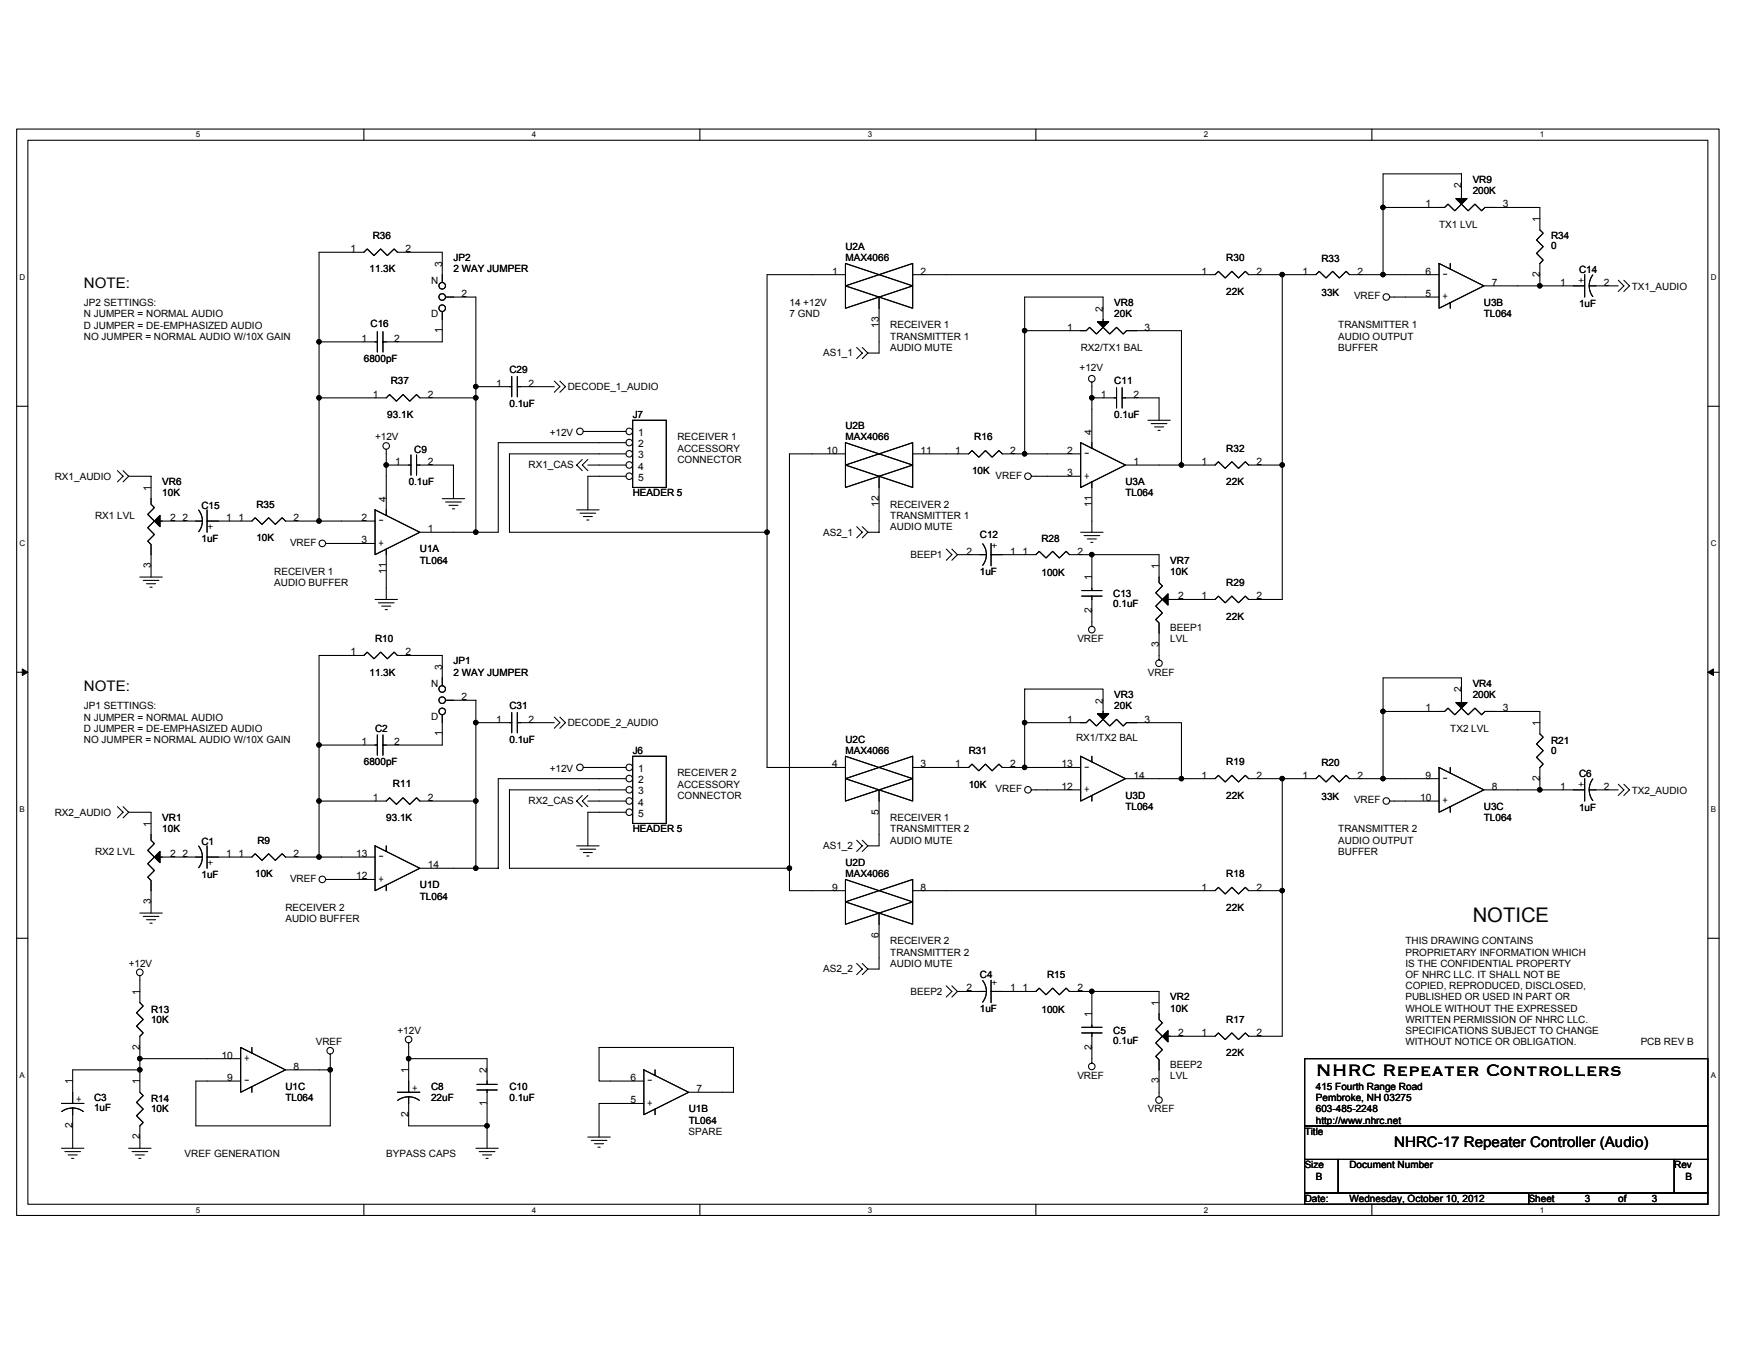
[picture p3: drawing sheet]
<svg xmlns="http://www.w3.org/2000/svg" width="279mm" height="216mm" viewBox="0 0 279 216" stroke-linecap="round" stroke-linejoin="round" font-family="sans-serif">
<path d="M2.6 20.5h270.3v172.5h-270.3zM4.4 22.3h266.7v168.9h-266.7z" fill="none" stroke="#000" stroke-width=".17"/>
<g fill="#fff">
<path d="M31.1 20.7h.7v1.4h-.7z"/>
<path d="M31.1 191.4h.7v1.4h-.7z"/>
</g>
<path d="M57.8 20.5v1.8M57.8 191.2v1.8" fill="none" stroke="#000" stroke-width=".17"/>
<g fill="#fff">
<path d="M84.4 20.7h.7v1.4h-.7z"/>
<path d="M84.4 191.4h.7v1.4h-.7z"/>
</g>
<path d="M111.1 20.5v1.8M111.1 191.2v1.8" fill="none" stroke="#000" stroke-width=".17"/>
<g fill="#fff">
<path d="M137.8 20.7h.7v1.4h-.7z"/>
<path d="M137.8 191.4h.7v1.4h-.7z"/>
</g>
<path d="M164.4 20.5v1.8M164.4 191.2v1.8" fill="none" stroke="#000" stroke-width=".17"/>
<g fill="#fff">
<path d="M191.1 20.7h.7v1.4h-.7z"/>
<path d="M191.1 191.4h.7v1.4h-.7z"/>
</g>
<path d="M217.8 20.5v1.8M217.8 191.2v1.8" fill="none" stroke="#000" stroke-width=".17"/>
<g fill="#fff">
<path d="M244.5 20.7h.7v1.4h-.7z"/>
<path d="M244.5 191.4h.7v1.4h-.7z"/>
<path d="M3.1 43.4h.9v1.4h-.9z"/>
<path d="M271.6 43.4h.9v1.4h-.9z"/>
<path d="M3.1 85.6h.9v1.4h-.9z"/>
<path d="M271.6 85.6h.9v1.4h-.9z"/>
</g>
<path d="M2.6 64.5h1.8M271.1 64.5h1.8" fill="none" stroke="#000" stroke-width=".17"/>
<g fill="#fff">
<path d="M3.1 127.8h.8v1.4h-.8z"/>
<path d="M271.6 127.8h.8v1.4h-.8z"/>
</g>
<path d="M2.6 106.7h1.8M271.1 106.7h1.8" fill="none" stroke="#000" stroke-width=".17"/>
<path d="M3.5 106.2l.9 .5-.9 .5zM271.1 106.7l.9-.5v1z" fill="#000" stroke="#000" stroke-width=".16"/>
<g fill="#fff">
<path d="M3.1 170.1h.8v1.4h-.8z"/>
<path d="M271.5 170.1h.9v1.4h-.9z"/>
</g>
<g fill="none" stroke="#000" stroke-width=".17">
<path d="M219.6 32.9h7.1M232 29.4v-1.8h-12.4v16M239.1 32.9h5.4v3.6l.5 .5-1.1 1.1 1.1 1.1-1.1 1 1.1 1.1-.5 .5v3.6M50.7 54.3h7.1M56 40h-5.3v42.7M64.9 40h5.3v1.8M70.2 52.5v1.8h-7.1M73.8 47.2h1.7v37.3M81.2 59.8v3.2M82.1 59.8v3.2M134.2 41.8l10.7 3.6-10.7 3.5zM134.2 45.4l10.7-3.6v7.1z"/>
<path d="M134.2 43.6h-12.4v78.2h12.4M136 55.2l.9 .8-.9 .9M136.9 55.2l.9 .8M137.8 56l-.9 .9M139.6 47.2v8.8h-1.8M144.9 43.6h46.2M162.7 52.5h9.7l.6-.5 1.1 1 1-1 1.1 1 1-1 1.1 1 .5-.5h8.8v21.3M175.1 51.1v-3.9h-12.4v24.9M200 43.6h8.9l.5-.5 1.1 1 1.1-1 1 1 1.1-1 .5 .5h14.3M203.6 43.6v51.6h-3.6M220.6 47.2h7.9M228.5 41.8l7.1 3.6-7.1 3.5z"/>
<path d="M230.2 41.8v.9M230.2 48v.9M235.6 45.4h16M251.6 43.6v3.6M252.3 45.4h4.6M252.9 43.6a2.86 2.86 0 0 0 0 3.5M256.9 44.5l.9 .9-.9 .9M257.8 44.5l.9 .9-.9 .9M18.6 74.7l.9 .9-.9 .9M19.5 74.7l.9 .9M20.4 75.6l-.9 .9M20.4 75.6h3.6v1.8"/>
<path d="M50.7 63.2h8.8M61.3 73.8h3.9M61.3 71.3v4.3M65.2 72.2v3.2M66.1 73.8h5.9v5.4M66.1 72.2v3.2M68.4 63.2h7.1M70.2 79.2h3.6M70.7 79.7h2.5M75.5 61.4h5.7M82.1 61.4h5.9M88 60.5l.9 .9-.9 .9"/>
<path d="M88.9 60.5l.9 .9-.9 .9M92.4 72.9l-.9 .9 .9 .9M92.6 68.5h2.5M93.3 72.9l-.9 .9 .9 .9M93.3 73.8h1.8M95.1 70.3h-16v14.2h-7.1M95.1 72.1h-14.2v12.4h40.9M95.1 75.6h-1.8v5.3M128.9 72.1h-3.6v69.3h3.6M150.2 72.1h1.8M160.9 72.1h5.3M163.7 75.6h2.5"/>
<path d="M173.3 60.7v4.2M173.3 63.2h1.8M180.4 63.2h3.6v3.5M182.2 66.7h3.6M182.8 67.2h2.5M183.3 67.8h1.4M183.8 68.3h.4M184 73.8h7.1M200 73.8h3.6M22.2 91.6h3.6M22.7 92.1h2.5M23.3 92.7h1.4"/>
<path d="M23.8 93.2h.4M24 89.8v1.8M27.5 82.7h1.8M36.4 82.7h3.6l.5-.5 1.1 1 1.1-1 1 1 1.1-1 .5 .5h8.9M51.7 86.3h2.5M59.5 95.2h3.6M60.1 95.7h2.5M60.6 96.2h1.4M61.2 96.8h.3M61.3 93.4v1.8M71.3 80.2h1.4M71.8 80.8h.4"/>
<path d="M91.5 80.9h3.6M92.1 81.5h2.5M92.6 82h1.4M93.2 82.5h.3M136 83.6l.9 .9-.9 .9M136.9 83.6l.9 .9M137.8 84.5l-.9 .9M139.6 82.7v1.8h-1.8M150.2 87.2l.9 .9-.9 .8M151.1 87.2l.9 .9M152 88.1l-.9 .8M152 88.1h4.6"/>
<path d="M156 86.3a2.78 2.78 0 0 1 0 3.4M157.3 88.1h7.1l.6-.6 1.1 1.1 1-1.1 1.1 1.1 1-1.1 .6 .6h14.2v1.7M157.3 86.3v3.5M171.6 84.5h3.5M171.7 94.6h3.2M171.7 93.7h3.2M172.1 85h2.5M172.6 85.6h1.5M173.2 86.1h.3M173.3 82.7v1.8M173.3 88.1v5.6M173.3 94.6v4.8"/>
<path d="M187.6 95.2h3.5M50.7 118.3h7.1M56 104.1h-5.3v32M64.9 104.1h5.3v1.7M70.2 116.5v1.8h-7.1M73.8 111.2h1.7v26.6M75.5 114.7h3.6M84.4 114.7h3.6M88 113.8l.9 .9-.9 .9M88.9 113.8l.9 .9-.9 .9M162.7 114.7h7.1M175.1 111.2v-1.8h-12.4v12.4"/>
<path d="M182.2 114.7h5.4v8.9h3.5M184 102.3v2.5M219.6 112.9h7.1M232 109.4v-1.8h-12.4v16M239.1 112.9h5.4v1.8M18.6 128.1l.9 .8-.9 .9M19.5 128.1l.9 .8M20.4 128.9l-.9 .9M20.4 128.9h3.6v1.8M27.5 136.1h1.8M36.4 136.1h1.8M47.1 136.1h12.4"/>
<path d="M50.7 127.2h8.8M51.7 139.6h7.8M59.5 134.3l7.2 3.5-7.2 3.6zM61.3 134.3v.9M68.4 127.2h7.1M91.5 134.3h3.6M92.1 134.8h2.5M92.4 126.3l-.9 .9 .9 .9M92.6 121.8h2.5M92.6 135.3h1.4M93.2 135.9h.3M93.3 126.3l-.9 .9 .9 .9"/>
<path d="M93.3 127.2h1.8M95.1 125.4h-14.2v12.4h44.4M95.1 123.6h-16v14.2h-12.4M95.1 128.9h-1.8v5.4M100.4 120.1h5.4v10.6h-5.4zM134.2 120.1l10.7 3.5-10.7 3.6zM134.2 123.6l10.7-3.5v7.1zM136 133.4l.9 .9-.9 .9M136.9 133.4l.9 .9M137.8 134.3l-.9 .9M139.6 125.4v8.9h-1.8M144.9 121.8h7.1"/>
<path d="M160.9 121.8h10.7M163.7 125.4h7.9M171.6 120.1l7.1 3.5-7.1 3.6zM173.3 120.1v.8M173.3 126.3v.9M178.7 123.6h8.9M200 123.6h8.9l.5-.5 1.1 1 1.1-1 1 1 1.1-1 .5 .5h14.3M203.6 123.6v40.9h-3.6M220.6 127.2h7.9M228.5 121.8l7.1 3.6-7.1 3.5zM230.2 121.8v.9M230.2 128.1v.8"/>
<path d="M235.6 125.4h12.4M244.5 123.6v1.8M255.1 125.4h1.8M256.9 124.5l.9 .9-.9 .9M257.8 124.5l.9 .9-.9 .9M2.6 148.9h1.8M22.2 154.9v2.5M22.2 144.9h3.6M22.7 145.5h2.5M23.3 146h1.4M23.8 146.6h.4M24 143.2v1.7"/>
<path d="M61.3 140.5v.9M136 153l.9 .8-.9 .9M136.9 153l.9 .8M137.8 153.8l-.9 .9M139.6 152.1v1.7h-1.8M150.2 156.5l.9 .9-.9 .9M150.2 141.4h40.9M151.1 156.5l.9 .9M152 157.4l-.9 .9M152 157.4h1.8M160.9 157.4h1.8M171.6 157.4h12.4v4.4l.5 .6-1 1 1 1.1-1 1.1 1 1-1 1.1 .5 .5v5.9"/>
<path d="M173.3 157.4v3.6M200 141.4h3.6M271.1 148.9h1.8M9.8 175.2h3.5M9.8 176.5a2.86 2.86 0 0 1 3.4 0M11.5 175.9v6.4M22.2 166.3v7.1l.5 .5-1 1.1 1 1.1-1 1 1 1.1-.5 .5v3.6M22.2 169.8h-10.7v5.4M22.2 168.1h10.7M50.7 169.8h1.7v8.9h-21.3v-7.1h1.8M52.4 167.3v2.5M64.9 168.1h12.4v4"/>
<path d="M64.9 165.6v4.2M64.9 177v1.7h12.4M75.7 172.1h3.2M75.7 173h3.2M77.3 173v9.3M96.9 171.6h-1.8v-5.3h21.3v7.1h-1.7M96.9 175.2h-1.8v5.3M173.3 166.3v2.5M185.4 164.5h5.7M207.1 168.1h64v10.6h-64zM207.1 178.7h64v5.4h-64zM9.8 182.3h3.5"/>
<path d="M10.3 182.8h2.5M10.8 183.3h1.5M11.4 183.9h.3M20.4 182.3h3.6M21 182.8h2.5M21.5 183.3h1.4M22 183.9h.4M75.5 182.3h3.6M76.1 182.8h2.5M76.6 183.3h1.4M77.2 183.9h.3M93.3 180.5h3.6"/>
<path d="M93.9 181h2.5M94.4 181.6h1.4M94.9 182.1h.4M207.1 184.1h5.3v5.3h-5.3zM207.1 189.4h35.6v1.8h-35.6zM212.4 184.1h53.4v5.3h-53.4zM242.7 189.4h28.4v1.8h-28.4zM265.8 184.1h5.3v5.3h-5.3z"/>
<circle cx="220.1" cy="47.1" r=".52"/>
<circle cx="61.3" cy="70.8" r=".52"/>
<circle cx="92.1" cy="68.5" r=".52"/>
<circle cx="163.2" cy="75.6" r=".52"/>
<circle cx="173.3" cy="60.1" r=".52"/>
<circle cx="51.2" cy="86.3" r=".52"/>
<circle cx="173.3" cy="100" r=".52"/>
<circle cx="184" cy="105.3" r=".52"/>
<circle cx="51.2" cy="139.6" r=".52"/>
<circle cx="92.1" cy="121.8" r=".52"/>
<circle cx="163.2" cy="125.4" r=".52"/>
<circle cx="220.1" cy="127.2" r=".52"/>
<circle cx="22.2" cy="154.4" r=".52"/>
<circle cx="52.4" cy="166.8" r=".52"/>
<circle cx="64.9" cy="165" r=".52"/>
<circle cx="173.3" cy="169.3" r=".52"/>
<circle cx="184" cy="174.6" r=".52"/>
</g>
<g fill="#000" stroke="#000" stroke-width=".17">
<path d="M174.2 51.1h1.8l-.9 .9z" fill-rule="evenodd"/>
<path d="M174.2 51.1h1.8l-.9 .9z" fill-rule="evenodd"/>
<path d="M185.4 163.6v1.8l-.9-.9z" fill-rule="evenodd"/>
<path d="M185.4 163.6v1.8l-.9-.9z" fill-rule="evenodd"/>
<circle cx="219.5" cy="32.9" r=".35"/>
<circle cx="50.6" cy="54.3" r=".35"/>
<circle cx="162.7" cy="52.5" r=".35"/>
<circle cx="203.5" cy="43.6" r=".35"/>
<circle cx="219.5" cy="43.6" r=".35"/>
<circle cx="244.4" cy="45.4" r=".35"/>
<circle cx="50.6" cy="63.1" r=".35"/>
<circle cx="61.3" cy="73.8" r=".35"/>
<circle cx="75.5" cy="61.4" r=".35"/>
<circle cx="75.5" cy="63.1" r=".35"/>
<circle cx="162.7" cy="72" r=".35"/>
<circle cx="173.3" cy="63.1" r=".35"/>
<circle cx="187.5" cy="73.8" r=".35"/>
<circle cx="203.5" cy="73.8" r=".35"/>
<circle cx="50.6" cy="82.7" r=".35"/>
<circle cx="75.5" cy="84.5" r=".35"/>
<circle cx="121.8" cy="84.5" r=".35"/>
<circle cx="173.3" cy="88" r=".35"/>
<circle cx="50.6" cy="118.3" r=".35"/>
<circle cx="75.5" cy="114.7" r=".35"/>
<circle cx="162.7" cy="114.7" r=".35"/>
<circle cx="219.5" cy="112.9" r=".35"/>
<circle cx="50.6" cy="136" r=".35"/>
<circle cx="50.6" cy="127.2" r=".35"/>
<circle cx="75.5" cy="127.2" r=".35"/>
<circle cx="75.5" cy="137.8" r=".35"/>
<circle cx="125.3" cy="137.8" r=".35"/>
<circle cx="162.7" cy="121.8" r=".35"/>
<circle cx="187.5" cy="123.6" r=".35"/>
<circle cx="203.5" cy="123.6" r=".35"/>
<circle cx="219.5" cy="123.6" r=".35"/>
<circle cx="244.4" cy="125.4" r=".35"/>
<circle cx="173.3" cy="157.4" r=".35"/>
<circle cx="203.5" cy="141.4" r=".35"/>
<circle cx="22.2" cy="169.8" r=".35"/>
<circle cx="22.2" cy="168.1" r=".35"/>
<circle cx="52.4" cy="169.8" r=".35"/>
<circle cx="64.9" cy="168.1" r=".35"/>
<circle cx="77.3" cy="178.7" r=".35"/>
</g>
<circle cx="99.9" cy="121.8" r=".52" fill="#fff" stroke="#000" stroke-width=".17"/>
<path d="M95.1 121.8h4.3" fill="none" stroke="#000" stroke-width=".17"/>
<circle cx="99.9" cy="123.6" r=".52" fill="#fff" stroke="#000" stroke-width=".17"/>
<path d="M95.1 123.6h4.3" fill="none" stroke="#000" stroke-width=".17"/>
<circle cx="99.9" cy="125.4" r=".52" fill="#fff" stroke="#000" stroke-width=".17"/>
<path d="M95.1 125.4h4.3" fill="none" stroke="#000" stroke-width=".17"/>
<circle cx="99.9" cy="127.2" r=".52" fill="#fff" stroke="#000" stroke-width=".17"/>
<path d="M95.1 127.2h4.3" fill="none" stroke="#000" stroke-width=".17"/>
<circle cx="99.9" cy="128.9" r=".52" fill="#fff" stroke="#000" stroke-width=".17"/>
<g fill="none" stroke="#000" stroke-width=".17">
<path d="M56 40h1.8l.5-.5 1.1 1.1 1-1.1 1.1 1.1 1.1-1.1 .5 .5h1.8M57.8 54.3h2.1M59.9 52.7v3.2M60.8 54.3h2.3M60.8 52.7v3.2M70.2 41.8v3.1M70.2 49.5v3M70.7 47.2h3.1M59.5 63.2h1.8l.5-.6 1.1 1.1 1.1-1.1 1 1.1 1.1-1.1 .6 .6h1.7M100.4 66.7h5.4v10.7h-5.4zM128.9 72.1h5.3M134.2 73.8l10.7-3.5v7.1z"/>
<path d="M134.2 70.3l10.7 3.5-10.7 3.6zM139.6 75.6v7.1M144.9 72.1h5.3M152 72.1h1.8l.5-.6 1.1 1.1 1-1.1 1.1 1.1 1.1-1.1 .5 .6h1.8M175.1 63.2h2.1M177.2 61.6v3.2M178.1 63.2h2.3M178.1 61.6v3.2M29.3 82.7h2.9M31.5 81a2.78 2.78 0 0 1 0 3.4M32.9 80.9v3.6M32.9 82.7h3.5"/>
<path d="M184 89.8v2.7l.5 .5-1 1.1 1 1.1-1 1 1 1.1-1 1.1 .5 .5v3.4M185.4 95.2h2.2M56 104.1h1.8l.5-.6 1.1 1.1 1-1.1 1.1 1.1 1.1-1.1 .5 .6h1.8M57.8 118.3h2.1M59.9 116.7v3.2M60.8 116.7v3.2M60.8 118.3h2.3M70.2 105.8v3.1M70.2 113.5v3M70.7 111.2h3.1M79.1 114.7h2.1M81.2 113.1v3.2"/>
<path d="M82.1 114.7h2.3M82.1 113.1v3.2M169.8 114.7h2.6l.6-.5 1.1 1.1 1-1.1 1.1 1.1 1-1.1 1.1 1.1 .5-.6h3.4M175.1 111.2v2.1M244.5 114.7v1.8l.5 .5-1.1 1.1 1.1 1.1-1.1 1 1.1 1.1-.5 .5v1.8M24 130.7v2.7l.5 .5-1 1.1 1 1.1-1 1 1 1.1-1 1.1 .5 .5v3.4M25.4 136.1h2.1M29.3 136.1h2.9M31.5 134.3a2.78 2.78 0 0 1 0 3.5M32.9 136.1h3.5M32.9 134.3v3.5M38.2 136.1h1.8l.5-.6 1.1 1.1 1.1-1.1 1 1.1 1.1-1.1 .5 .6h1.8"/>
<path d="M95.1 128.9h4.3M134.2 139.6l10.7 3.6-10.7 3.5zM248 125.4h3.6M251.6 123.6v3.6M252.3 125.4h2.8M252.9 123.7a2.86 2.86 0 0 0 0 3.4M22.2 157.4v1.8l.5 .5-1 1.1 1 1-1 1.1 1 1.1-.5 .5v1.8M128.9 141.4h5.3M134.2 143.2l10.7-3.6v7.1zM139.6 144.9v7.2M144.9 141.4h5.3M162.7 157.4h1.7l.6-.5 1.1 1 1-1 1.1 1 1-1 .6 .5h1.8"/>
<path d="M191.1 141.4h1.8l.5-.5 1.1 1 1.1-1 1 1 1.1-1 .5 .5h1.8M32.9 168.1h5.3M32.9 171.6h5.3M38.2 166.3l7.1 3.5-7.1 3.6zM40 166.3v.9M40 172.5v.9M45.3 169.8h5.4"/>
<circle cx="70.2" cy="47.1" r=".52"/>
<circle cx="70.2" cy="48.9" r=".52"/>
<circle cx="70.2" cy="45.4" r=".52"/>
<circle cx="70.2" cy="111.2" r=".52"/>
<circle cx="70.2" cy="112.9" r=".52"/>
<circle cx="70.2" cy="109.4" r=".52"/>
</g>
<g fill="#000" stroke="#000" stroke-width=".17">
<path d="M185.4 94.3v1.8l-.9-.9z" fill-rule="evenodd"/>
<path d="M185.4 94.3v1.8l-.9-.9z" fill-rule="evenodd"/>
<path d="M174.2 113.3h1.8l-.9 .9z" fill-rule="evenodd"/>
<path d="M174.2 113.3h1.8l-.9 .9z" fill-rule="evenodd"/>
<path d="M24.5 136.1l.9-.9v1.7z" fill-rule="evenodd"/>
<path d="M24.5 136.1l.9-.9v1.7z" fill-rule="evenodd"/>
</g>
<circle cx="99.9" cy="68.5" r=".52" fill="#fff" stroke="#000" stroke-width=".17"/>
<path d="M95.1 68.5h4.3" fill="none" stroke="#000" stroke-width=".17"/>
<circle cx="99.9" cy="70.3" r=".52" fill="#fff" stroke="#000" stroke-width=".17"/>
<path d="M95.1 70.3h4.3" fill="none" stroke="#000" stroke-width=".17"/>
<circle cx="99.9" cy="72" r=".52" fill="#fff" stroke="#000" stroke-width=".17"/>
<path d="M95.1 72.1h4.3" fill="none" stroke="#000" stroke-width=".17"/>
<circle cx="99.9" cy="73.8" r=".52" fill="#fff" stroke="#000" stroke-width=".17"/>
<path d="M95.1 73.8h4.3" fill="none" stroke="#000" stroke-width=".17"/>
<circle cx="99.9" cy="75.6" r=".52" fill="#fff" stroke="#000" stroke-width=".17"/>
<g fill="none" stroke="#000" stroke-width=".17">
<path d="M226.7 32.9h2.6l.6-.5 1 1.1 1.1-1.1 1.1 1.1 1-1.1 1.1 1.1 .5-.6h3.4M232 29.4v2.1M191.1 43.6h1.8l.5-.5 1.1 1 1.1-1 1 1 1.1-1 .5 .5h1.8M24 77.4v2.7l.5 .5-1 1.1 1 1-1 1.1 1 1.1-1 1 .5 .5v3.4M61.3 75.6v6.2M95.1 75.6h4.3M166.2 75.6h5.4M166.2 72.1h5.4M171.6 70.3l7.1 3.5-7.1 3.6zM173.3 64.9v6.3M173.3 76.5v6.2M178.7 73.8h5.3"/>
<path d="M191.1 73.8h1.8l.5-.5 1.1 1.1 1.1-1.1 1 1.1 1.1-1.1 .5 .5h1.8M25.4 82.7h2.1M54.2 82.7h5.3M54.2 86.3h5.3M59.5 80.9l7.2 3.6-7.2 3.6zM61.3 87.2v6.2M66.7 84.5h5.3M191.1 95.2h1.8l.5-.6 1.1 1.1 1.1-1.1 1 1.1 1.1-1.1 .5 .6h1.8M226.7 112.9h2.6l.6-.5 1 1.1 1.1-1.1 1.1 1.1 1-1.1 1.1 1.1 .5-.6h3.4M232 109.4v2.1M59.5 127.2h1.8l.5-.6 1.1 1.1 1.1-1.1 1 1.1 1.1-1.1 .6 .6h1.7M152 121.8h1.8l.5-.5 1.1 1.1 1-1.1 1.1 1.1 1.1-1.1 .5 .5h1.8"/>
<path d="M191.1 123.6h1.8l.5-.5 1.1 1 1.1-1 1 1 1.1-1 .5 .5h1.8M153.8 157.4h2.8M156 155.7a2.78 2.78 0 0 1 0 3.4M157.3 157.4h3.6M157.3 155.6v3.6M63.1 173.4h3.6M63.1 174.7a2.86 2.86 0 0 1 3.5 0M64.9 169.8v3.6M64.9 174.1v2.9M96.9 171.6h5.3M96.9 175.2h5.3M102.2 169.8l7.1 3.6-7.1 3.6z"/>
<path d="M104 169.8v.9M104 176.1v.9M109.3 173.4h5.4M171.7 164h3.2M171.7 163.1h3.2M173.3 161v2.1M173.3 164v2.3M191.1 164.5h1.8l.5-.5 1.1 1 1.1-1 1 1 1.1-1 .5 .5h1.8"/>
</g>
<g fill="#000" stroke="#000" stroke-width=".17">
<path d="M231.1 31.5h1.8l-.9 .9z" fill-rule="evenodd"/>
<path d="M231.1 31.5h1.8l-.9 .9z" fill-rule="evenodd"/>
<path d="M24.5 82.7l.9-.9v1.8z" fill-rule="evenodd"/>
<path d="M24.5 82.7l.9-.9v1.8z" fill-rule="evenodd"/>
<path d="M231.1 111.5h1.8l-.9 .9z" fill-rule="evenodd"/>
<path d="M231.1 111.5h1.8l-.9 .9z" fill-rule="evenodd"/>
<circle cx="219.5" cy="32.9" r=".35"/>
<circle cx="50.6" cy="54.3" r=".35"/>
<circle cx="162.7" cy="52.5" r=".35"/>
<circle cx="203.5" cy="43.6" r=".35"/>
<circle cx="219.5" cy="43.6" r=".35"/>
<circle cx="244.4" cy="45.4" r=".35"/>
<circle cx="50.6" cy="63.1" r=".35"/>
<circle cx="61.3" cy="73.8" r=".35"/>
<circle cx="75.5" cy="61.4" r=".35"/>
<circle cx="75.5" cy="63.1" r=".35"/>
<circle cx="162.7" cy="72" r=".35"/>
<circle cx="173.3" cy="63.1" r=".35"/>
<circle cx="187.5" cy="73.8" r=".35"/>
<circle cx="203.5" cy="73.8" r=".35"/>
<circle cx="50.6" cy="82.7" r=".35"/>
<circle cx="75.5" cy="84.5" r=".35"/>
<circle cx="121.8" cy="84.5" r=".35"/>
<circle cx="173.3" cy="88" r=".35"/>
<circle cx="50.6" cy="118.3" r=".35"/>
<circle cx="75.5" cy="114.7" r=".35"/>
<circle cx="162.7" cy="114.7" r=".35"/>
<circle cx="219.5" cy="112.9" r=".35"/>
<circle cx="50.6" cy="136" r=".35"/>
<circle cx="50.6" cy="127.2" r=".35"/>
<circle cx="75.5" cy="127.2" r=".35"/>
<circle cx="75.5" cy="137.8" r=".35"/>
<circle cx="125.3" cy="137.8" r=".35"/>
<circle cx="162.7" cy="121.8" r=".35"/>
<circle cx="187.5" cy="123.6" r=".35"/>
<circle cx="203.5" cy="123.6" r=".35"/>
<circle cx="219.5" cy="123.6" r=".35"/>
<circle cx="244.4" cy="125.4" r=".35"/>
<circle cx="173.3" cy="157.4" r=".35"/>
<circle cx="203.5" cy="141.4" r=".35"/>
<circle cx="22.2" cy="169.8" r=".35"/>
<circle cx="22.2" cy="168.1" r=".35"/>
<circle cx="52.4" cy="169.8" r=".35"/>
<circle cx="64.9" cy="168.1" r=".35"/>
<circle cx="77.3" cy="178.7" r=".35"/>
</g>
<text font-size="3.4" x="208.9" y="170.8">NHRC Repeater Controllers</text>
<text font-size="3.2" x="233.8" y="146.4">NOTICE</text>
<g font-size="2.3">
<text x="13.3" y="45.7">NOTE:</text>
<text x="13.3" y="109.7">NOTE:</text>
<text x="221.3" y="182.1">NHRC-17 Repeater Controller (Audio)</text>
</g>
<g font-size="1.6">
<text x="232" y="29.9" transform="rotate(-90 232 29.9)">2</text>
<text x="233.8" y="29">VR9</text>
<text x="226.3" y="32.9">1</text>
<text x="233.8" y="30.8">200K</text>
<text x="238.6" y="32.9">3</text>
<text x="244.4" y="35.2" transform="rotate(-90 244.4 35.2)">1</text>
<text x="55.6" y="40">1</text>
<text x="59.2" y="37.9">R36</text>
<text x="64.3" y="40">2</text>
<text x="72" y="41.5">JP2</text>
<text x="134.2" y="39.7">U2A</text>
<text x="134.2" y="41.5">MAX4066</text>
<text x="194.7" y="41.5">R30</text>
<text x="209.8" y="41.6">R33</text>
<text x="228.5" y="36.1">TX1 LVL</text>
<text x="246.2" y="37.9">R34</text>
<text x="246.2" y="39.5">0</text>
<text x="58.7" y="43.2">11.3K</text>
<text x="68.4" y="45">N</text>
<text x="70.2" y="42.4" transform="rotate(-90 70.2 42.4)">3</text>
<text x="72" y="43.2">2 WAY JUMPER</text>
<text x="73.2" y="47.1">2</text>
<text x="132.1" y="43.6">1</text>
<text x="146.1" y="43.6">2</text>
<text x="190.8" y="43.6">1</text>
<text x="194.7" y="46.8">22K</text>
<text x="199.5" y="43.6">2</text>
<text x="206.8" y="43.6">1</text>
<text x="209.8" y="47">33K</text>
<text x="214.9" y="47.5">VREF</text>
<text x="215.5" y="43.6">2</text>
<text x="226.3" y="43.6">6</text>
<text x="226.3" y="47.1">5</text>
<text x="229" y="44">-</text>
<text x="229" y="47.5">+</text>
<text x="236.8" y="45.4">7</text>
<text x="244.4" y="44" transform="rotate(-90 244.4 44)">2</text>
<text x="247.6" y="45.4">1</text>
<text x="250.7" y="43.4">C14</text>
<text x="251.5" y="44.9" transform="rotate(-90 251.5 44.9)">+</text>
<text x="254.6" y="45.4">2</text>
<text x="259" y="46.1">TX1_AUDIO</text>
<text x="13.3" y="48.6">JP2 SETTINGS:</text>
<text x="13.3" y="50.4">N JUMPER = NORMAL AUDIO</text>
<text x="13.3" y="52.2">D JUMPER = DE-EMPHASIZED AUDIO</text>
<text x="13.3" y="54">NO JUMPER = NORMAL AUDIO W/10X GAIN</text>
<text x="58.8" y="52">C16</text>
<text x="68.4" y="50.4">D</text>
<text x="70.2" y="52.9" transform="rotate(-90 70.2 52.9)">1</text>
<text x="125.3" y="50.4">7 GND</text>
<text x="125.3" y="48.6">14 +12V</text>
<text x="139.5" y="52" transform="rotate(-90 139.5 52)">13</text>
<text x="141.3" y="52.1">RECEIVER 1</text>
<text x="141.3" y="53.9">TRANSMITTER 1</text>
<text x="169.4" y="52.5">1</text>
<text x="175.1" y="49.5" transform="rotate(-90 175.1 49.5)">2</text>
<text x="176.9" y="48.6">VR8</text>
<text x="176.9" y="50.4">20K</text>
<text x="181.7" y="52.5">3</text>
<text x="212.5" y="52.1">TRANSMITTER 1</text>
<text x="212.5" y="53.9">AUDIO OUTPUT</text>
<text x="235.6" y="48.6">U3B</text>
<text x="235.6" y="50.4">TL064</text>
<text x="250.7" y="48.7">1uF</text>
<text x="57.4" y="54.3">1</text>
<text x="57.8" y="57.5">6800pF</text>
<text x="62.6" y="54.3">2</text>
<text x="80.9" y="59.2">C29</text>
<text x="130.7" y="56.6">AS1_1</text>
<text x="141.3" y="55.7">AUDIO MUTE</text>
<text x="171.4" y="58.9">+12V</text>
<text x="171.6" y="55.7">RX2/TX1 BAL</text>
<text x="212.5" y="55.7">BUFFER</text>
<text x="59.2" y="63.1">1</text>
<text x="62" y="61">R37</text>
<text x="67.9" y="63.1">2</text>
<text x="78.7" y="61.4">1</text>
<text x="80.9" y="64.6">0.1uF</text>
<text x="83.9" y="61.4">2</text>
<text x="90.1" y="61.9">DECODE_1_AUDIO</text>
<text x="174.8" y="63.1">1</text>
<text x="176.9" y="61">C11</text>
<text x="179.9" y="63.1">2</text>
<text x="59.5" y="69.9">+12V</text>
<text x="61.5" y="66.4">93.1K</text>
<text x="65.8" y="71.9">C9</text>
<text x="87.3" y="69.2">+12V</text>
<text x="100.4" y="66.4">J7</text>
<text x="101.3" y="69.2">1</text>
<text x="101.3" y="71">2</text>
<text x="107.5" y="69.9">RECEIVER 1</text>
<text x="107.5" y="71.7">ACCESSORY</text>
<text x="134.2" y="68.1">U2B</text>
<text x="134.2" y="69.9">MAX4066</text>
<text x="154.7" y="69.9">R16</text>
<text x="173.3" y="69" transform="rotate(-90 173.3 69)">4</text>
<text x="176.9" y="66.4">0.1uF</text>
<text x="194.7" y="71.7">R32</text>
<text x="8.7" y="76.1">RX1_AUDIO</text>
<text x="24" y="77.9" transform="rotate(-90 24 77.9)">1</text>
<text x="25.8" y="77">VR6</text>
<text x="62.7" y="73.8">1</text>
<text x="64.9" y="77">0.1uF</text>
<text x="67.9" y="73.8">2</text>
<text x="83.9" y="74.4">RX1_CAS</text>
<text x="101.3" y="72.8">3</text>
<text x="101.3" y="74.5">4</text>
<text x="101.3" y="76.3">5</text>
<text x="107.5" y="73.5">CONNECTOR</text>
<text x="131.2" y="72">10</text>
<text x="146.1" y="72">11</text>
<text x="151.6" y="72">1</text>
<text x="154.3" y="75.2">10K</text>
<text x="158.1" y="76">VREF</text>
<text x="160.4" y="72">2</text>
<text x="169.4" y="72">2</text>
<text x="169.4" y="75.6">3</text>
<text x="172.1" y="72.4">-</text>
<text x="172.1" y="76">+</text>
<text x="178.7" y="77">U3A</text>
<text x="179.9" y="73.8">1</text>
<text x="190.8" y="73.8">1</text>
<text x="194.7" y="77">22K</text>
<text x="199.5" y="73.8">2</text>
<text x="15.1" y="82.4">RX1 LVL</text>
<text x="25.8" y="78.8">10K</text>
<text x="27" y="82.7">2</text>
<text x="29" y="82.7">2</text>
<text x="32" y="80.8">C15</text>
<text x="32.9" y="83.2" transform="rotate(90 32.9 83.2)">+</text>
<text x="35.9" y="82.7">1</text>
<text x="37.8" y="82.7">1</text>
<text x="40.7" y="80.6">R35</text>
<text x="46.6" y="82.7">2</text>
<text x="57.4" y="82.7">2</text>
<text x="60.1" y="83.1">-</text>
<text x="61.3" y="79.7" transform="rotate(-90 61.3 79.7)">4</text>
<text x="100.4" y="78.8">HEADER 5</text>
<text x="139.5" y="80.5" transform="rotate(-90 139.5 80.5)">12</text>
<text x="141.3" y="80.6">RECEIVER 2</text>
<text x="141.3" y="82.4">TRANSMITTER 1</text>
<text x="173.3" y="80.5" transform="rotate(-90 173.3 80.5)">11</text>
<text x="178.7" y="78.8">TL064</text>
<text x="32" y="86.1">1uF</text>
<text x="40.7" y="85.9">10K</text>
<text x="46" y="86.6">VREF</text>
<text x="57.4" y="86.3">3</text>
<text x="60.1" y="86.6">+</text>
<text x="66.7" y="87.7">U1A</text>
<text x="66.7" y="89.5">TL064</text>
<text x="67.9" y="84.5">1</text>
<text x="130.7" y="85">AS2_1</text>
<text x="141.3" y="84.1">AUDIO MUTE</text>
<text x="144.5" y="88.6">BEEP1</text>
<text x="153.4" y="88">2</text>
<text x="155.6" y="85.4">C12</text>
<text x="157.4" y="86.3" transform="rotate(90 157.4 86.3)">+</text>
<text x="160.4" y="88">1</text>
<text x="162.3" y="88">1</text>
<text x="165.3" y="86.1">R28</text>
<text x="171" y="88">2</text>
<text x="185.8" y="89.5">VR7</text>
<text x="24" y="90.2" transform="rotate(-90 24 90.2)">3</text>
<text x="43.5" y="91.2">RECEIVER 1</text>
<text x="43.5" y="93">AUDIO BUFFER</text>
<text x="61.3" y="91.1" transform="rotate(-90 61.3 91.1)">11</text>
<text x="155.6" y="91.2">1uF</text>
<text x="165.3" y="91.4">100K</text>
<text x="173.3" y="92.1" transform="rotate(-90 173.3 92.1)">1</text>
<text x="176.7" y="94.8">C13</text>
<text x="184" y="90.4" transform="rotate(-90 184 90.4)">1</text>
<text x="185.8" y="91.2">10K</text>
<text x="187" y="95.1">2</text>
<text x="190.8" y="95.1">1</text>
<text x="194.7" y="93">R29</text>
<text x="199.5" y="95.1">2</text>
<text x="59.5" y="101.9">R10</text>
<text x="171" y="101.9">VREF</text>
<text x="173.3" y="97.3" transform="rotate(-90 173.3 97.3)">2</text>
<text x="176.7" y="96.4">0.1uF</text>
<text x="185.8" y="100.1">BEEP1</text>
<text x="185.8" y="101.9">LVL</text>
<text x="194.7" y="98.4">22K</text>
<text x="55.6" y="104">1</text>
<text x="58.7" y="107.3">11.3K</text>
<text x="64.3" y="104">2</text>
<text x="70.2" y="106.4" transform="rotate(-90 70.2 106.4)">3</text>
<text x="72" y="105.5">JP1</text>
<text x="72" y="107.3">2 WAY JUMPER</text>
<text x="182.2" y="107.3">VREF</text>
<text x="184" y="102.7" transform="rotate(-90 184 102.7)">3</text>
<text x="13.3" y="112.6">JP1 SETTINGS:</text>
<text x="68.4" y="109">N</text>
<text x="73.2" y="111.1">2</text>
<text x="80.9" y="112.6">C31</text>
<text x="175.1" y="111.7" transform="rotate(-90 175.1 111.7)">2</text>
<text x="176.9" y="110.8">VR3</text>
<text x="176.9" y="112.6">20K</text>
<text x="226.3" y="112.9">1</text>
<text x="232" y="109.9" transform="rotate(-90 232 109.9)">2</text>
<text x="233.8" y="109">VR4</text>
<text x="233.8" y="110.8">200K</text>
<text x="238.6" y="112.9">3</text>
<text x="13.3" y="114.4">N JUMPER = NORMAL AUDIO</text>
<text x="13.3" y="116.2">D JUMPER = DE-EMPHASIZED AUDIO</text>
<text x="13.3" y="118">NO JUMPER = NORMAL AUDIO W/10X GAIN</text>
<text x="57.4" y="118.3">1</text>
<text x="59.5" y="116.1">C2</text>
<text x="62.6" y="118.3">2</text>
<text x="68.4" y="114.4">D</text>
<text x="70.2" y="116.9" transform="rotate(-90 70.2 116.9)">1</text>
<text x="78.7" y="114.7">1</text>
<text x="80.9" y="117.9">0.1uF</text>
<text x="83.9" y="114.7">2</text>
<text x="90.1" y="115.3">DECODE_2_AUDIO</text>
<text x="100.4" y="119.7">J6</text>
<text x="134.2" y="117.9">U2C</text>
<text x="134.2" y="119.7">MAX4066</text>
<text x="153.8" y="119.7">R31</text>
<text x="169.4" y="114.7">1</text>
<text x="170.8" y="117.6">RX1/TX2 BAL</text>
<text x="181.7" y="114.7">3</text>
<text x="230.2" y="116.1">TX2 LVL</text>
<text x="244.4" y="115.3" transform="rotate(-90 244.4 115.3)">1</text>
<text x="246.2" y="118.1">R21</text>
<text x="246.2" y="119.7">0</text>
<text x="57.8" y="121.5">6800pF</text>
<text x="62.4" y="124.9">R11</text>
<text x="87.3" y="122.5">+12V</text>
<text x="101.3" y="122.6">1</text>
<text x="101.3" y="124.3">2</text>
<text x="107.5" y="123.3">RECEIVER 2</text>
<text x="107.5" y="125.1">ACCESSORY</text>
<text x="132.1" y="121.8">4</text>
<text x="146.1" y="121.8">3</text>
<text x="151.6" y="121.8">1</text>
<text x="153.8" y="125">10K</text>
<text x="158.1" y="125.8">VREF</text>
<text x="160.4" y="121.8">2</text>
<text x="168.5" y="121.8">13</text>
<text x="168.5" y="125.4">12</text>
<text x="172.1" y="122.2">-</text>
<text x="172.1" y="125.8">+</text>
<text x="179.9" y="123.6">14</text>
<text x="190.8" y="123.6">1</text>
<text x="194.7" y="121.5">R19</text>
<text x="199.5" y="123.6">2</text>
<text x="206.8" y="123.6">1</text>
<text x="209.8" y="121.6">R20</text>
<text x="215.5" y="123.6">2</text>
<text x="226.3" y="123.6">9</text>
<text x="229" y="124">-</text>
<text x="236.8" y="125.4">8</text>
<text x="244.4" y="124" transform="rotate(-90 244.4 124)">2</text>
<text x="247.6" y="125.4">1</text>
<text x="250.7" y="123.4">C6</text>
<text x="251.5" y="124.9" transform="rotate(-90 251.5 124.9)">+</text>
<text x="254.6" y="125.4">2</text>
<text x="8.7" y="129.5">RX2_AUDIO</text>
<text x="24" y="131.3" transform="rotate(-90 24 131.3)">1</text>
<text x="25.8" y="130.4">VR1</text>
<text x="59.2" y="127.1">1</text>
<text x="61.3" y="130.4">93.1K</text>
<text x="67.9" y="127.1">2</text>
<text x="83.9" y="127.7">RX2_CAS</text>
<text x="101.3" y="126.1">3</text>
<text x="101.3" y="127.9">4</text>
<text x="101.3" y="129.7">5</text>
<text x="107.5" y="126.9">CONNECTOR</text>
<text x="139.5" y="129.3" transform="rotate(-90 139.5 129.3)">5</text>
<text x="141.3" y="130.4">RECEIVER 1</text>
<text x="178.7" y="126.8">U3D</text>
<text x="178.7" y="128.6">TL064</text>
<text x="194.7" y="126.8">22K</text>
<text x="209.8" y="127">33K</text>
<text x="214.9" y="127.5">VREF</text>
<text x="225.4" y="127.1">10</text>
<text x="229" y="127.5">+</text>
<text x="235.6" y="128.6">U3C</text>
<text x="235.6" y="130.4">TL064</text>
<text x="250.7" y="128.8">1uF</text>
<text x="259" y="126.1">TX2_AUDIO</text>
<text x="15.1" y="135.7">RX2 LVL</text>
<text x="25.8" y="132.1">10K</text>
<text x="27" y="136">2</text>
<text x="29" y="136">2</text>
<text x="32" y="134.1">C1</text>
<text x="32.9" y="136.6" transform="rotate(90 32.9 136.6)">+</text>
<text x="35.9" y="136">1</text>
<text x="37.8" y="136">1</text>
<text x="40.9" y="133.9">R9</text>
<text x="46.6" y="136">2</text>
<text x="56.5" y="136">13</text>
<text x="60.1" y="136.4">-</text>
<text x="67.9" y="137.8">14</text>
<text x="100.4" y="132.1">HEADER 5</text>
<text x="130.7" y="134.8">AS1_2</text>
<text x="134.2" y="137.5">U2D</text>
<text x="141.3" y="133.9">AUDIO MUTE</text>
<text x="141.3" y="132.1">TRANSMITTER 2</text>
<text x="212.5" y="132.1">TRANSMITTER 2</text>
<text x="212.5" y="133.9">AUDIO OUTPUT</text>
<text x="212.5" y="135.7">BUFFER</text>
<text x="24" y="143.6" transform="rotate(-90 24 143.6)">3</text>
<text x="32" y="139.4">1uF</text>
<text x="40.5" y="139.3">10K</text>
<text x="46" y="140">VREF</text>
<text x="56.5" y="139.6">12</text>
<text x="60.1" y="140">+</text>
<text x="66.7" y="141">U1D</text>
<text x="66.7" y="142.8">TL064</text>
<text x="132.1" y="141.4">9</text>
<text x="134.2" y="139.3">MAX4066</text>
<text x="146.1" y="141.4">8</text>
<text x="190.8" y="141.4">1</text>
<text x="194.7" y="139.3">R18</text>
<text x="199.5" y="141.4">2</text>
<text x="45.3" y="146.4">AUDIO BUFFER</text>
<text x="45.3" y="144.6">RECEIVER 2</text>
<text x="139.5" y="148.9" transform="rotate(-90 139.5 148.9)">6</text>
<text x="141.3" y="149.9">RECEIVER 2</text>
<text x="194.7" y="144.6">22K</text>
<text x="223.1" y="149.9">THIS DRAWING CONTAINS</text>
<text x="20.4" y="153.5">+12V</text>
<text x="130.7" y="154.4">AS2_2</text>
<text x="141.3" y="153.5">AUDIO MUTE</text>
<text x="141.3" y="151.7">TRANSMITTER 2</text>
<text x="155.6" y="155.3">C4</text>
<text x="157.4" y="155.6" transform="rotate(90 157.4 155.6)">+</text>
<text x="166.2" y="155.3">R15</text>
<text x="223.1" y="151.7">PROPRIETARY INFORMATION WHICH</text>
<text x="223.1" y="155.3">OF NHRC LLC. IT SHALL NOT BE</text>
<text x="223.1" y="153.5">IS THE CONFIDENTIAL PROPERTY</text>
<text x="22.2" y="157.9" transform="rotate(-90 22.2 157.9)">1</text>
<text x="24" y="160.8">R13</text>
<text x="144.5" y="157.9">BEEP2</text>
<text x="153.4" y="157.4">2</text>
<text x="155.6" y="160.6">1uF</text>
<text x="160.4" y="157.4">1</text>
<text x="162.3" y="157.4">1</text>
<text x="165.3" y="160.8">100K</text>
<text x="171" y="157.4">2</text>
<text x="173.3" y="161.5" transform="rotate(-90 173.3 161.5)">1</text>
<text x="184" y="159.7" transform="rotate(-90 184 159.7)">1</text>
<text x="185.8" y="158.8">VR2</text>
<text x="185.8" y="160.6">10K</text>
<text x="223.1" y="158.8">PUBLISHED OR USED IN PART OR</text>
<text x="223.1" y="160.6">WHOLE WITHOUT THE EXPRESSED</text>
<text x="223.1" y="157">COPIED, REPRODUCED, DISCLOSED,</text>
<text x="22.2" y="166.7" transform="rotate(-90 22.2 166.7)">2</text>
<text x="24" y="162.4">10K</text>
<text x="50.1" y="165.9">VREF</text>
<text x="63.1" y="164.1">+12V</text>
<text x="173.3" y="166.7" transform="rotate(-90 173.3 166.7)">2</text>
<text x="176.7" y="164.1">C5</text>
<text x="176.7" y="165.8">0.1uF</text>
<text x="187" y="164.5">2</text>
<text x="190.8" y="164.5">1</text>
<text x="194.7" y="162.4">R17</text>
<text x="194.7" y="167.7">22K</text>
<text x="199.5" y="164.5">2</text>
<text x="223.1" y="162.4">WRITTEN PERMISSION OF NHRC LLC.</text>
<text x="223.1" y="165.9">WITHOUT NOTICE OR OBLIGATION.</text>
<text x="223.1" y="164.1">SPECIFICATIONS SUBJECT TO CHANGE</text>
<text x="260.5" y="165.9">PCB REV B</text>
<text x="11.5" y="172.1" transform="rotate(-90 11.5 172.1)">1</text>
<text x="22.2" y="172.1" transform="rotate(-90 22.2 172.1)">1</text>
<text x="35.2" y="168">10</text>
<text x="36.1" y="171.6">9</text>
<text x="38.7" y="168.4">+</text>
<text x="38.7" y="172">-</text>
<text x="45.3" y="173">U1C</text>
<text x="46.6" y="169.8">8</text>
<text x="64.9" y="170.4" transform="rotate(-90 64.9 170.4)">1</text>
<text x="65.4" y="173.2">+</text>
<text x="68.4" y="173">C8</text>
<text x="77.3" y="170.4" transform="rotate(-90 77.3 170.4)">2</text>
<text x="80.9" y="173">C10</text>
<text x="100.1" y="171.6">6</text>
<text x="102.7" y="172">-</text>
<text x="110.6" y="173.4">7</text>
<text x="171" y="171.3">VREF</text>
<text x="184" y="172" transform="rotate(-90 184 172)">3</text>
<text x="185.8" y="169.5">BEEP2</text>
<text x="185.8" y="171.3">LVL</text>
<text x="208.9" y="173">415 Fourth Range Road</text>
<text x="11.5" y="179.1" transform="rotate(-90 11.5 179.1)">2</text>
<text x="12.1" y="175">+</text>
<text x="14.9" y="174.8">C3</text>
<text x="14.9" y="176.4">1uF</text>
<text x="24" y="175">R14</text>
<text x="24" y="176.6">10K</text>
<text x="45.3" y="174.8">TL064</text>
<text x="64.9" y="177.3" transform="rotate(-90 64.9 177.3)">2</text>
<text x="68.4" y="174.8">22uF</text>
<text x="77.3" y="175.6" transform="rotate(-90 77.3 175.6)">1</text>
<text x="80.9" y="174.8">0.1uF</text>
<text x="100.1" y="175.2">5</text>
<text x="102.7" y="175.5">+</text>
<text x="109.3" y="176.6">U1B</text>
<text x="109.3" y="178.4">TL064</text>
<text x="182.2" y="176.6">VREF</text>
<text x="208.9" y="174.8">Pembroke, NH 03275</text>
<text x="208.9" y="176.6">603-485-2248</text>
<text x="208.9" y="178.4">http://www.nhrc.net</text>
<text x="22.2" y="180.9" transform="rotate(-90 22.2 180.9)">2</text>
<text x="29.3" y="183.7">VREF GENERATION</text>
<text x="61.3" y="183.7">BYPASS CAPS</text>
<text x="109.3" y="180.1">SPARE</text>
<text x="207.1" y="180.1">Title</text>
<text x="207.1" y="185.5">Size</text>
<text x="214.2" y="185.5">Document Number</text>
<text x="265.8" y="185.5">Rev</text>
<text x="207.1" y="190.8">Date:</text>
<text x="208.9" y="187.3">B</text>
<text x="214.2" y="190.8">Wednesday, October 10, 2012</text>
<text x="242.7" y="190.8">Sheet</text>
<text x="251.6" y="190.8">3</text>
<text x="256.9" y="190.8">of</text>
<text x="262.2" y="190.8">3</text>
<text x="267.6" y="187.3">B</text>
</g>
<g font-size="1.3">
<text x="31.1" y="21.8">5</text>
<text x="84.4" y="21.8">4</text>
<text x="137.8" y="21.8">3</text>
<text x="191.1" y="21.8">2</text>
<text x="244.5" y="21.8">1</text>
<text x="3.1" y="44.5">D</text>
<text x="271.6" y="44.5">D</text>
<text x="3.1" y="86.7">C</text>
<text x="271.6" y="86.7">C</text>
<text x="3.1" y="129">B</text>
<text x="271.6" y="129">B</text>
<text x="3.1" y="171.2">A</text>
<text x="271.6" y="171.2">A</text>
<text x="31.1" y="192.5">5</text>
<text x="84.4" y="192.5">4</text>
<text x="137.8" y="192.5">3</text>
<text x="191.1" y="192.5">2</text>
<text x="244.5" y="192.5">1</text>
</g>
</svg>
